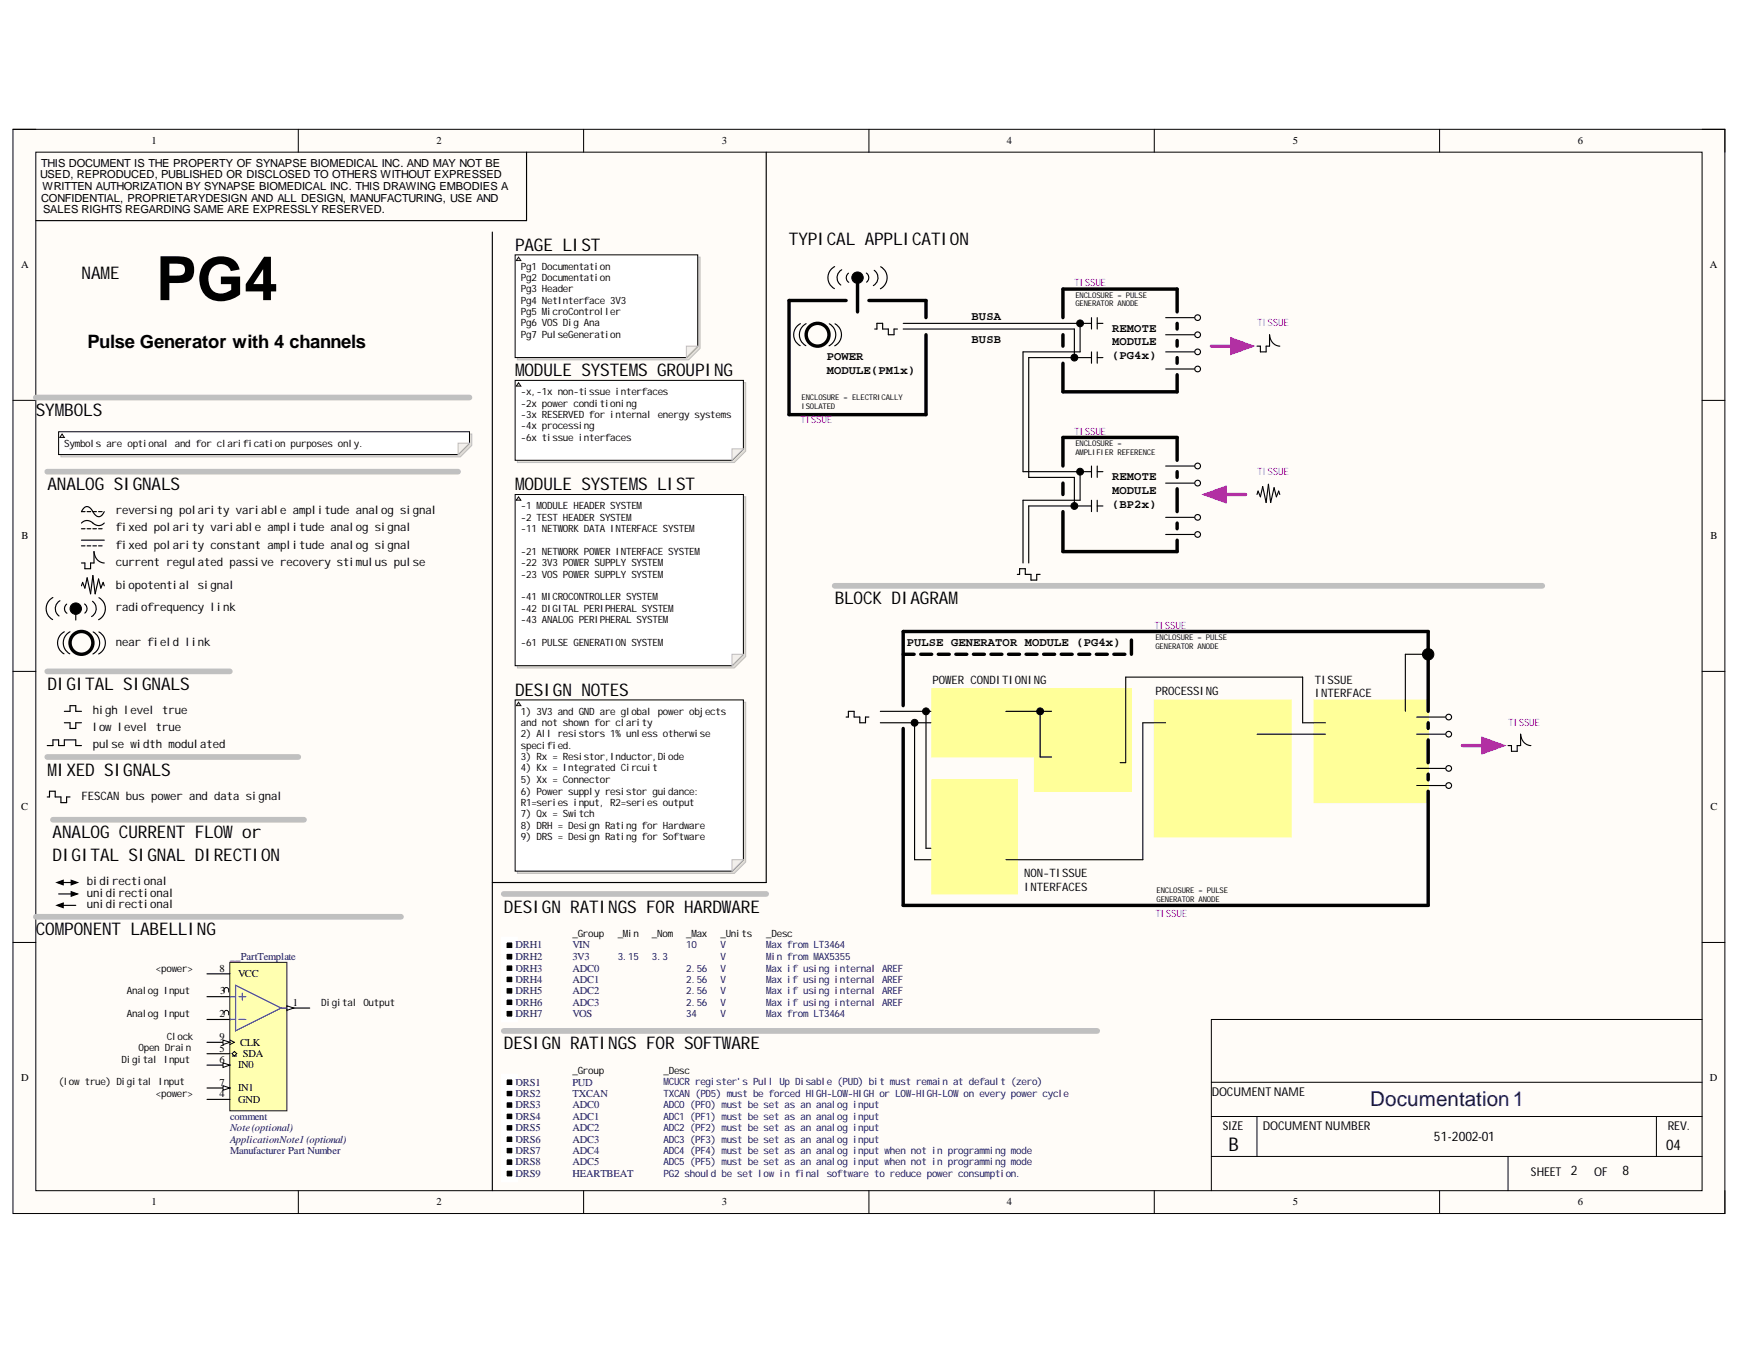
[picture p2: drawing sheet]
<svg xmlns="http://www.w3.org/2000/svg" width="279mm" height="216mm" viewBox="0 0 279 216" stroke-linecap="round" stroke-linejoin="round" font-family="sans-serif">
<path d="M2.1 20.8h274.9v174h-274.9z" fill-rule="evenodd" fill="#fffcf8"/>
<path d="M2.1 20.8h274.9v174h-274.9z" fill="none" stroke="#000" stroke-width=".16"/>
<path d="M5.8 24.4h267.5v166.7h-267.5z" fill-rule="evenodd" fill="#fffcf8"/>
<g fill="none" stroke="#000" stroke-width=".16">
<path d="M2.1 20.8h3.7M5.8 24.4h267.5v166.7h-267.5zM47.9 20.8v3.6M93.7 20.8v3.6M139.5 20.8v3.6M185.3 20.8v3.6M231.2 20.8v3.6M273.3 20.8h3.7v3.6M2.1 64.3h3.7M273.3 64.3h3.7M2.1 107.8h3.7M273.3 107.8h3.7"/>
<path d="M2.1 151.3h3.7M273.3 151.3h3.7M194.5 179.2h78.8M194.5 173.7h78.8M201.8 179.2v6.4M266 179.2v6.4M273.3 163.6h-78.8v27.5M47.9 191.1v3.7M93.7 191.1v3.7M139.5 191.1v3.7M185.3 191.1v3.7M194.5 185.6h78.8"/>
<path d="M231.2 191.1v3.7M242.2 185.6v5.5M277 191.1v3.7"/>
</g>
<path d="M84.6 24.4v11h-78.8" fill="none" stroke="#000" stroke-width=".18"/>
<path d="M36.9 154.5h9.2v23.8h-9.2z" fill-rule="evenodd" fill="#ffffb0"/>
<path d="M36.9 154.5h9.2v23.8h-9.2z" fill="none" stroke="#800000" stroke-width=".18"/>
<path d="M33.2 156.3h3.7M33.2 176.5h3.7M46.1 161.8h3.6" fill="none" stroke="#000" stroke-width=".18"/>
<path d="M46.1 161.4l1.1 .4-1.1 .4z" fill="#f8fcff"/>
<path d="M36 159.3v-.4a.37 .37 0 0 1 .4-.4 .37 .37 0 0 1 .3 .4v.4M36 162.9v-.4a.37 .37 0 0 1 .4-.3 .37 .37 0 0 1 .3 .3v.4M37.3 169.1l.3-.3 .4 .3-.4 .4zM37.3 169.5h.7M46.1 161.4l1.1 .4-1.1 .4z" fill="none" stroke="#000" stroke-width=".16"/>
<path d="M33.2 160h3.7M33.2 163.6h3.7M33.2 169.1h3.7M33.2 171h3.7" fill="none" stroke="#000" stroke-width=".18"/>
<path d="M36.9 160h.9M37.8 158.2l7.4 3.6-7.4 3.7zM38.4 160h1.1M38.9 159.4v1.1M36.9 163.6h.9M38.4 163.6h1.1M45.2 161.8h.9" fill="none" stroke="#00f" stroke-width=".18"/>
<path d="M35.8 170.6l1.1 .4-1.1 .3z" fill="#f8fcff"/>
<path d="M35.8 170.6l1.1 .4-1.1 .3z" fill="none" stroke="#000" stroke-width=".16"/>
<path d="M33.2 174.6h3.7" fill="none" stroke="#000" stroke-width=".18"/>
<path d="M35.8 174.3l1.1 .3-1.1 .4z" fill="#f8fcff"/>
<path d="M35.8 174.3l1.1 .3-1.1 .4z" fill="none" stroke="#000" stroke-width=".16"/>
<path d="M33.2 167.3h3.7" fill="none" stroke="#000" stroke-width=".18"/>
<path d="M35.8 166.9l1.1 .4-1.1 .4z" fill="#f8fcff"/>
<g fill="none" stroke="#000" stroke-width=".16">
<path d="M35.8 166.9l1.1 .4-1.1 .4zM36.9 166.9l.7 .4-.7 .4"/>
<circle cx="12.2" cy="97.7" r=".92"/>
<circle cx="146.9" cy="116" r=".55"/>
<circle cx="148.7" cy="114.2" r=".55"/>
</g>
<path d="M5.8 63.8h69.6M7.6 75.7h66M7.6 107.8h29.3M7.6 121.5h40.3M8.5 131.6h40.3M5.8 147.2h58.6M80.9 143.5h42.1" fill="none" stroke="#c0c0c0" stroke-width=".91"/>
<g fill="none" stroke="#000" stroke-width=".18">
<path d="M79.1 37.3v153.8M123 24.4v117.3h-43.9M8.5 95.9a2.01 2.01 0 0 0 0 3.6M9.6 96.4a1.45 1.45 0 0 0-.1 2.5M10.7 97a.9 .9 0 0 0 0 1.4M12.2 97.7v1.8M13.1 84a1.52 1.52 0 0 1 2.1 .2 1.18 1.18 0 0 0 1.5-.2M13.1 90.4h.5v.9h.9v-.9h.6v-1.9a1.78 1.78 0 0 0 1.6 1.9M13.1 84.9h.6M13.1 87.6h.6M13.1 86.7h3.6M13.1 94l.2-.5 .3 .9 .4-1.6 .5 2.5 .4-2.9 .4 2.9 .5-2.4 .4 1.5 .4-.9 .1 .5"/>
<path d="M13.6 97a.9 .9 0 0 1 0 1.4M13.7 82.1h-.6l.1-.1a.91 .91 0 0 1 .9-.6 .91 .91 0 0 1 .8 .7M14 84.9h.6M14 87.6h.6M14 82.1h.6M14.8 96.5a1.45 1.45 0 0 1-.1 2.5M14.9 82.1l.1 .1a.9 .9 0 0 0 .9 .7 .9 .9 0 0 0 .8-.8M14.9 84.9h.6M14.9 87.6h.6M14.9 82.1h.6M15.8 84.9h.6M15.8 87.6h.6"/>
<path d="M15.8 82.1h.6M15.9 95.9a2 2 0 0 1-.1 3.6M7.6 119.7h.9v-.9h.9v.9h.9v-.9h1.9v.9h.9M10.3 101.4a2 2 0 0 0 0 3.6M10.3 114.2h.9v-.9h1v.9h.9M10.3 116h.9v.9h1v-.9h.9M11.2 101.4a2 2 0 0 0 0 3.6M15 101.4a2.01 2.01 0 0 1-.1 3.6M15.9 101.4a2.01 2.01 0 0 1-.1 3.6M135.9 115.1h.3v-.9h.9v.9h1v.9h.9v-.9h.5M141.4 114.2h9.1M141.4 116h9.1"/>
<path d="M146.9 116v22h3.6M148.7 114.2v22h1.8M150.5 112.4h11v7.3h-11zM168.8 112.4h9.2v5.5h-9.2zM168.8 119.7h11.1v5.5h-11.1zM187.2 114.2h14.6v5.5h-14.6zM189 119.7v9.1M192.7 119.7v1.8M212.8 114.2h14.7v12.8h-14.7zM7.6 127.9h.3v-.9h1v.9h.9v.9h.9v-.9h.5M150.5 134.3h11v7.4h-11zM152.4 127h9.1v5.5h-9.1z"/>
<path d="M187.2 128.8h14.6v4.6h-14.6zM190.8 121.5h14.7v5.5h-14.7zM9.1 145.3l1-.3v.7zM9.1 141.7l1-.4v.7zM9.4 145.3h2.8M9.4 141.7h2.8M9.4 143.5h2.8M11.4 141.3l1 .4-1 .3zM11.4 143.1l1 .4-1 .4z"/>
</g>
<path d="M80.9 165.5h95.3" fill="none" stroke="#c0c0c0" stroke-width=".92"/>
<g fill="#000">
<path d="M9.1 145.3l1-.3v.7zM9.1 141.7l1-.4v.7zM11.4 141.3l1 .4-1 .3zM11.4 143.1l1 .4-1 .4z"/>
<path d="M80.9 150.8h1.8v1.9h-1.8z" fill-rule="evenodd"/>
<path d="M80.9 154.5h1.8v1.8h-1.8z" fill-rule="evenodd"/>
<path d="M80.9 156.3h1.8v1.9h-1.8z" fill-rule="evenodd"/>
<path d="M80.9 158.2h1.8v1.8h-1.8z" fill-rule="evenodd"/>
<path d="M80.9 160h1.8v1.8h-1.8z" fill-rule="evenodd"/>
<path d="M80.9 152.7h1.8v1.8h-1.8z" fill-rule="evenodd"/>
<path d="M80.9 161.8h1.8v1.8h-1.8z" fill-rule="evenodd"/>
<path d="M80.9 172.8h1.8v1.8h-1.8z" fill-rule="evenodd"/>
<path d="M80.9 174.6h1.8v1.9h-1.8z" fill-rule="evenodd"/>
<path d="M80.9 176.5h1.8v1.8h-1.8z" fill-rule="evenodd"/>
<path d="M80.9 178.3h1.8v1.8h-1.8z" fill-rule="evenodd"/>
<path d="M80.9 180.1h1.8v1.9h-1.8z" fill-rule="evenodd"/>
<path d="M80.9 182h1.8v1.8h-1.8z" fill-rule="evenodd"/>
<path d="M80.9 183.8h1.8v1.8h-1.8z" fill-rule="evenodd"/>
<path d="M80.9 185.6h1.8v1.9h-1.8z" fill-rule="evenodd"/>
<path d="M80.9 187.5h1.8v1.8h-1.8z" fill-rule="evenodd"/>
</g>
<g fill="#000">
<circle cx="12.2" cy="97.7" r=".92"/>
<circle cx="146.9" cy="116" r=".55"/>
<circle cx="148.7" cy="114.2" r=".55"/>
</g>
<g fill="none" stroke="#000" stroke-width=".55">
<path d="M145 105h1.8M145 116.9v28.4M147.8 105h1.8M150.7 105h1.7M153.5 105h1.7M156.3 105h1.8M159.1 105h1.8M161.9 105h1.8M164.8 105h1.7M167.6 105h1.7M170.4 105h1.8M173.2 105h1.8"/>
<path d="M176 105h1.8M178.9 105h1.7M181.7 102.7v2.3M229.3 101.4h-84.3v11.9"/>
<circle cx="13.1" cy="103.2" r="1.83"/>
</g>
<path d="M80.9 150.8h1.8v1.9h-1.8zM80.9 154.5h1.8v1.8h-1.8zM80.9 156.3h1.8v1.9h-1.8zM80.9 158.2h1.8v1.8h-1.8zM80.9 160h1.8v1.8h-1.8zM80.9 152.7h1.8v1.8h-1.8zM80.9 161.8h1.8v1.8h-1.8z" fill="none" stroke="#fff" stroke-width=".91"/>
<path d="M80.9 172.8h1.8v1.8h-1.8zM80.9 174.6h1.8v1.9h-1.8zM80.9 176.5h1.8v1.8h-1.8zM80.9 178.3h1.8v1.8h-1.8zM80.9 180.1h1.8v1.9h-1.8zM80.9 182h1.8v1.8h-1.8zM80.9 183.8h1.8v1.8h-1.8zM80.9 185.6h1.8v1.9h-1.8zM80.9 187.5h1.8v1.8h-1.8z" fill="none" stroke="#fff" stroke-width=".92"/>
<path d="M149.6 110.5h32.1v11h-32.1z" fill-rule="evenodd" fill="#ff9"/>
<path d="M149.6 110.5h32.1v11h-32.1z" fill="none" stroke="#ff9" stroke-width=".16"/>
<path d="M166.1 121.5h15.6v5.5h-15.6z" fill-rule="evenodd" fill="#ff9"/>
<path d="M166.1 121.5h15.6v5.5h-15.6z" fill="none" stroke="#ff9" stroke-width=".16"/>
<path d="M185.3 112.4h22v21.9h-22z" fill-rule="evenodd" fill="#ff9"/>
<path d="M185.3 112.4h22v21.9h-22z" fill="none" stroke="#ff9" stroke-width=".16"/>
<path d="M211 112.4h18.3v16.4h-18.3z" fill-rule="evenodd" fill="#ff9"/>
<path d="M211 112.4h18.3v16.4h-18.3z" fill="none" stroke="#ff9" stroke-width=".16"/>
<path d="M149.6 125.2h13.8v18.3h-13.8z" fill-rule="evenodd" fill="#ff9"/>
<path d="M149.6 125.2h13.8v18.3h-13.8z" fill="none" stroke="#ff9" stroke-width=".16"/>
<path d="M229.3 101.4v12.8M229.3 116v.9M229.3 118.8v3.6M229.3 124.3v.9M229.3 127v18.3h-84.3" fill="none" stroke="#000" stroke-width=".55"/>
<g fill="none" stroke="#000" stroke-width=".18">
<path d="M161.5 114.2h7.3M167 114.2v7.3h1.8M187.2 116h-3.7v22h-22M201.8 117.9h11M227.5 115.1h4.6M227.5 117.9h4.6M229.3 105h-3.6v9.2M242.2 119.7h.5v.9h.9v-.9h.6v-1.8a1.78 1.78 0 0 0 1.6 1.8M227.5 123.3h4.6M227.5 126.1h4.6"/>
<circle cx="232.6" cy="117.9" r=".46"/>
<circle cx="232.6" cy="115.1" r=".46"/>
<circle cx="232.6" cy="123.3" r=".46"/>
<circle cx="232.6" cy="126.1" r=".46"/>
</g>
<g fill="#000">
<circle cx="167" cy="114.2" r=".55"/>
<circle cx="229.3" cy="105" r=".92"/>
</g>
<g fill="none" stroke="#000" stroke-width=".16">
<circle cx="167" cy="114.2" r=".55"/>
<circle cx="229.3" cy="105" r=".92"/>
</g>
<path d="M134 94h113.6" fill="none" stroke="#c0c0c0" stroke-width=".92"/>
<path d="M234.8 119.7h5.5" fill="none" stroke="#f0f" stroke-width=".55"/>
<path d="M238.1 118.6l3 1.1-3 1.1z" fill="#f0f"/>
<path d="M194.5 55.6h5.5M238.1 118.6l3 1.1-3 1.1z" fill="none" stroke="#f0f" stroke-width=".55"/>
<g fill="none" stroke="#000" stroke-width=".18">
<path d="M134 42.8a2 2 0 0 0 0 3.5M135.2 43.3a1.45 1.45 0 0 0-.2 2.5M136.3 43.9a.89 .89 0 0 0 0 1.4M139.1 43.8a.89 .89 0 0 1 0 1.5M140.4 43.4a1.45 1.45 0 0 1-.2 2.4M141.4 42.8a2.01 2.01 0 0 1 0 3.6M187.2 51h4.6M187.2 53.7h4.6M187.2 56.5h4.6M187.2 59.2h4.6M201.8 55.6h.6v.9h.9v-.9h.6v-1.9a1.77 1.77 0 0 0 1.6 1.9M187.2 74.8h4.6"/>
<path d="M187.2 77.6h4.6M201.8 79.4l.2-.6 .4 1 .4-1.7 .5 2.6 .4-3 .3 3 .6-2.4 .4 1.5 .3-1 .2 .6M187.2 83h4.6M187.2 85.8h4.6M212.8 116h-3.6v-7.3h-28.4v13.7h-.9"/>
<circle cx="192.3" cy="59.2" r=".46"/>
<circle cx="192.3" cy="53.7" r=".46"/>
<circle cx="192.3" cy="51" r=".46"/>
<circle cx="192.3" cy="56.5" r=".46"/>
<circle cx="192.3" cy="74.8" r=".46"/>
<circle cx="192.3" cy="77.5" r=".46"/>
<circle cx="192.3" cy="83" r=".46"/>
<circle cx="192.3" cy="85.8" r=".46"/>
</g>
<g fill="none" stroke="#000" stroke-width=".55">
<path d="M135.9 48.2h-9.2v18.4h22v-12.9M137.7 44.6v5.5M139.5 48.2h9.2v2.8M170.7 58.3v4.6h18.3v-2.8M170.7 53.7v1.9M189 50.1v-3.7h-18.3v4.6M189 51.9v.9M189 54.7v.9M189 57.4v.9M170.7 77.5v1.9M189 73.9v-3.7h-18.3v4.6M189 75.7v.9"/>
<path d="M189 78.5v3.6M170.7 82.1v6.4h18.3v-1.8M189 84v.9"/>
</g>
<circle cx="137.7" cy="44.6" r=".92" fill="#000"/>
<circle cx="137.7" cy="44.6" r=".92" fill="none" stroke="#000" stroke-width=".16"/>
<path d="M197.8 54.5l3 1.1-3 1.1z" fill="#f0f"/>
<path d="M197.8 54.5l3 1.1-3 1.1zM194.5 79.4h5.5" fill="none" stroke="#f0f" stroke-width=".55"/>
<path d="M193.7 79.4l3-1.1v2.2z" fill="#f0f"/>
<path d="M193.7 79.4l3-1.1v2.2z" fill="none" stroke="#f0f" stroke-width=".55"/>
<circle cx="131.3" cy="53.7" r="1.83" fill="none" stroke="#000" stroke-width=".55"/>
<g fill="none" stroke="#000" stroke-width=".18">
<path d="M128.5 52a2 2 0 0 0 0 3.5M129.4 52a2 2 0 0 0 0 3.5M133.2 52a2 2 0 0 1-.1 3.5M134.1 52a2 2 0 0 1-.1 3.5M140.4 52.8h.4v-.9h.9v.9h.9v.9h1v-.9h.5M145 52.8h27.5v4.6M145 51.9h30.3M173.4 51.9v4.6h-9.1v19.2h11M175.3 57.4h-10.1v19.2h7.3v4.6M175.3 51v1.8M175.3 56.5v1.8M176.2 51.9h.9"/>
<path d="M176.2 57.4h.9M176.2 51v1.8M176.2 56.5v1.8M173.4 75.7v4.6h-9.1v10.1M175.3 74.8v1.8M176.2 75.7h.9M176.2 74.8v1.8M163.4 92.2h.3v-.9h.9v.9h1v.9h.9v-.9h.5M175.3 81.2h-10.1v9.2M175.3 80.3v1.8M176.2 81.2h.9M176.2 80.3v1.8"/>
</g>
<g fill="#000">
<circle cx="172.5" cy="57.4" r=".55"/>
<circle cx="173.4" cy="51.9" r=".55"/>
<circle cx="173.4" cy="75.7" r=".55"/>
<circle cx="172.5" cy="81.2" r=".55"/>
</g>
<g fill="none" stroke="#000" stroke-width=".16">
<circle cx="172.5" cy="57.4" r=".55"/>
<circle cx="173.4" cy="51.9" r=".55"/>
<circle cx="173.4" cy="75.7" r=".55"/>
<circle cx="172.5" cy="81.2" r=".55"/>
</g>
<path d="M9.8 69.7h66v1.8l-1.9 1.8h-64.1z" fill-rule="evenodd" fill="#e0ddda"/>
<path d="M9.8 69.7h66v1.8l-1.9 1.8h-64.1z" fill="none" stroke="#bfbdba" stroke-width=".16"/>
<path d="M9.4 69.3h66v1.8l-1.8 1.9h-64.2z" fill-rule="evenodd" fill="#fff"/>
<path d="M9.4 69.3h66v1.8l-1.8 1.9h-64.2z" fill="none" stroke="#000" stroke-width=".16"/>
<path d="M73.6 71.1h1.8l-1.8 1.9z" fill="#f2f0ed"/>
<path d="M73.6 71.1h1.8l-1.8 1.9z" fill="none" stroke="#bfbdba" stroke-width=".16"/>
<path d="M10 69.7l.3 .5h-.7z" fill="#fcc"/>
<path d="M10 69.7l.3 .5h-.7z" fill="none" stroke="#300" stroke-width=".16"/>
<path d="M83.1 41.3h29.3v14.6l-1.8 1.9h-27.5z" fill-rule="evenodd" fill="#e0ddda"/>
<path d="M83.1 41.3h29.3v14.6l-1.8 1.9h-27.5z" fill="none" stroke="#bfbdba" stroke-width=".16"/>
<path d="M82.7 40.9h29.3v14.7l-1.8 1.8h-27.5z" fill-rule="evenodd" fill="#fff"/>
<path d="M82.7 40.9h29.3v14.7l-1.8 1.8h-27.5z" fill="none" stroke="#000" stroke-width=".16"/>
<path d="M110.2 55.6h1.8l-1.8 1.8z" fill="#f2f0ed"/>
<path d="M110.2 55.6h1.8l-1.8 1.8z" fill="none" stroke="#bfbdba" stroke-width=".16"/>
<path d="M83.3 41.3l.3 .5h-.7z" fill="#fcc"/>
<path d="M83.3 41.3l.3 .5h-.7z" fill="none" stroke="#300" stroke-width=".16"/>
<path d="M83.1 79.7h36.6v25.7l-1.8 1.8h-34.8z" fill-rule="evenodd" fill="#e0ddda"/>
<path d="M83.1 79.7h36.6v25.7l-1.8 1.8h-34.8z" fill="none" stroke="#bfbdba" stroke-width=".16"/>
<path d="M82.7 79.4h36.7v25.6l-1.9 1.9h-34.8z" fill-rule="evenodd" fill="#fff"/>
<path d="M82.7 79.4h36.7v25.6l-1.9 1.9h-34.8z" fill="none" stroke="#000" stroke-width=".16"/>
<path d="M117.5 105h1.9l-1.9 1.9z" fill="#f2f0ed"/>
<path d="M117.5 105h1.9l-1.9 1.9z" fill="none" stroke="#bfbdba" stroke-width=".16"/>
<path d="M83.3 79.7l.3 .6h-.7z" fill="#fcc"/>
<path d="M83.3 79.7l.3 .6h-.7z" fill="none" stroke="#300" stroke-width=".16"/>
<path d="M83.1 61.4h36.6v11l-1.8 1.9h-34.8z" fill-rule="evenodd" fill="#e0ddda"/>
<path d="M83.1 61.4h36.6v11l-1.8 1.9h-34.8z" fill="none" stroke="#bfbdba" stroke-width=".16"/>
<path d="M82.7 61.1h36.7v11l-1.9 1.8h-34.8z" fill-rule="evenodd" fill="#fff"/>
<path d="M82.7 61.1h36.7v11l-1.9 1.8h-34.8z" fill="none" stroke="#000" stroke-width=".16"/>
<path d="M117.5 72.1h1.9l-1.9 1.8z" fill="#f2f0ed"/>
<path d="M117.5 72.1h1.9l-1.9 1.8z" fill="none" stroke="#bfbdba" stroke-width=".16"/>
<path d="M83.3 61.4l.3 .6h-.7z" fill="#fcc"/>
<path d="M83.3 61.4l.3 .6h-.7z" fill="none" stroke="#300" stroke-width=".16"/>
<path d="M83.1 112.7h36.6v25.7l-1.8 1.8h-34.8z" fill-rule="evenodd" fill="#e0ddda"/>
<path d="M83.1 112.7h36.6v25.7l-1.8 1.8h-34.8z" fill="none" stroke="#bfbdba" stroke-width=".16"/>
<path d="M82.7 112.4h36.7v25.6l-1.9 1.8h-34.8z" fill-rule="evenodd" fill="#fff"/>
<path d="M82.7 112.4h36.7v25.6l-1.9 1.8h-34.8z" fill="none" stroke="#000" stroke-width=".16"/>
<path d="M117.5 138h1.9l-1.9 1.8z" fill="#f2f0ed"/>
<path d="M117.5 138h1.9l-1.9 1.8z" fill="none" stroke="#bfbdba" stroke-width=".16"/>
<path d="M83.3 112.7l.3 .6h-.7z" fill="#fcc"/>
<path d="M83.3 112.7l.3 .6h-.7z" fill="none" stroke="#300" stroke-width=".16"/>
<text font-size="9.8" x="25" y="48.2">PG4</text>
<text font-size="3.3" fill="#000080" x="220" y="177.6">Documentation1</text>
<g font-size="3">
<text x="14" y="55.9">Pulse Generator with 4 channels</text>
<text x="197.3" y="184.8">B</text>
</g>
<g font-size="2.8">
<text x="82.7" y="40.2">PAGE LIST</text>
<text x="126.7" y="39.3">TYPICAL APPLICATION</text>
<text x="13.1" y="44.8">NAME</text>
<text x="82.7" y="60.4">MODULE SYSTEMS GROUPING</text>
<text x="5.8" y="66.8">SYMBOLS</text>
<text x="7.6" y="78.7">ANALOG SIGNALS</text>
<text x="82.7" y="78.7">MODULE SYSTEMS LIST</text>
<text x="134" y="97">BLOCK DIAGRAM</text>
<text x="7.6" y="110.7">DIGITAL SIGNALS</text>
<text x="82.7" y="111.7">DESIGN NOTES</text>
<text x="7.6" y="124.5">MIXED SIGNALS</text>
<text x="8.5" y="134.6">ANALOG CURRENT FLOW or</text>
<text x="8.5" y="138.2">DIGITAL SIGNAL DIRECTION</text>
<text x="80.9" y="146.5">DESIGN RATINGS FOR HARDWARE</text>
<text x="5.8" y="150.1">COMPONENT LABELLING</text>
<text x="80.9" y="168.5">DESIGN RATINGS FOR SOFTWARE</text>
</g>
<text font-size="2.4" x="267.6" y="184.6">04</text>
<g font-size="2.1">
<text x="230.3" y="183.2">51-2002-01</text>
<text x="252.2" y="188.7">2</text>
<text x="260.5" y="188.7">8</text>
</g>
<g font-size="1.9">
<text x="156" y="51.4">BUSA</text>
<text x="178.6" y="53.3">REMOTE</text>
<text x="132.8" y="57.8">POWER</text>
<text x="156" y="55">BUSB</text>
<text x="178.6" y="55.4">MODULE</text>
<text x="178.6" y="57.6">(PG4x)</text>
<text x="132.8" y="60">MODULE(PM1x)</text>
<text x="178.6" y="77.1">REMOTE</text>
<text x="18.6" y="82.6">reversing polarity variable amplitude analog signal</text>
<text x="178.6" y="79.3">MODULE</text>
<text x="178.6" y="81.5">(BP2x)</text>
<text x="18.6" y="85.3">fixed polarity variable amplitude analog signal</text>
<text x="18.6" y="88.1">fixed polarity constant amplitude analog signal</text>
<text x="18.6" y="90.8">current regulated passive recovery stimulus pulse</text>
<text x="18.6" y="94.5">biopotential signal</text>
<text x="18.6" y="98.1">radiofrequency link</text>
<text x="18.6" y="103.6">near field link</text>
<text x="145.6" y="103.6">PULSE GENERATOR MODULE (PG4x)</text>
<text x="149.8" y="109.7">POWER CONDITIONING</text>
<text x="185.5" y="111.5">PROCESSING</text>
<text x="211.2" y="109.7">TISSUE</text>
<text x="211.2" y="111.9">INTERFACE</text>
<text x="14.9" y="114.6">high level true</text>
<text x="14.9" y="117.4">low level true</text>
<text x="213" y="118.3">GENERATION</text>
<text x="14.9" y="120.1">pulse width modulated</text>
<text x="13.1" y="128.4">FESCAN bus power and data signal</text>
<text x="14" y="142.1">bidirectional</text>
<text x="14" y="144">unidirectional</text>
<text x="164.5" y="140.8">NON-TISSUE</text>
<text x="164.5" y="143">INTERFACES</text>
<text x="14" y="145.8">unidirectional</text>
<text x="194.6" y="175.9">DOCUMENT NAME</text>
<text x="196.4" y="181.4">SIZE</text>
<text x="202.8" y="181.4">DOCUMENT NUMBER</text>
<text x="267.8" y="181.4">REV.</text>
<text x="245.8" y="188.8">SHEET</text>
<text x="256" y="188.8">OF</text>
</g>
<g font-size="1.8">
<text x="6.4" y="28.7">USED, REPRODUCED, PUBLISHED OR DISCLOSED TO OTHERS WITHOUT EXPRESSED</text>
<text x="6.6" y="26.9">THIS DOCUMENT IS THE PROPERTY OF SYNAPSE BIOMEDICAL INC. AND MAY NOT BE</text>
<text x="6.6" y="32.4">CONFIDENTIAL, PROPRIETARYDESIGN AND ALL DESIGN, MANUFACTURING, USE AND</text>
<text x="6.8" y="30.5">WRITTEN AUTHORIZATION BY SYNAPSE BIOMEDICAL INC. THIS DRAWING EMBODIES A</text>
<text x="6.9" y="34.1">SALES RIGHTS REGARDING SAME ARE EXPRESSLY RESERVED.</text>
</g>
<g font-size="1.7">
<text x="24.4" y="23.2">1</text>
<text x="70.1" y="23.2">2</text>
<text x="115.9" y="23.2">3</text>
<text x="161.7" y="23.2">4</text>
<text x="207.6" y="23.2">5</text>
<text x="253.3" y="23.2">6</text>
<text x="3.4" y="43">A</text>
<text x="274.6" y="43">A</text>
<text x="3.5" y="86.6">B</text>
<text x="274.7" y="86.6">B</text>
<text x="3.4" y="130.1">C</text>
<text x="274.7" y="130.1">C</text>
<text x="35.3" y="156">8</text>
<text x="35.3" y="159.6">3</text>
<text x="38.2" y="156.9">VCC</text>
<text x="47" y="161.4">1</text>
<text x="35.3" y="163.3">2</text>
<text x="35.3" y="166.9">9</text>
<text x="38.6" y="167.9">CLK</text>
<text x="3.4" y="173.5">D</text>
<text x="35.3" y="168.8">5</text>
<text x="35.3" y="170.6">6</text>
<text x="38.2" y="171.5">IN0</text>
<text x="39" y="169.6">SDA</text>
<text x="274.6" y="173.5">D</text>
<text x="35.3" y="176.1">4</text>
<text x="35.3" y="174.3">7</text>
<text x="38.2" y="177">GND</text>
<text x="38.2" y="175.1">IN1</text>
<text x="24.4" y="193.5">1</text>
<text x="70.1" y="193.5">2</text>
<text x="115.9" y="193.5">3</text>
<text x="161.7" y="193.5">4</text>
<text x="207.6" y="193.5">5</text>
<text x="253.3" y="193.5">6</text>
</g>
<g font-size="1.7" fill="#000080">
<text x="37" y="154.1">__PartTemplate</text>
<text x="82.8" y="152.2">DRH1</text>
<text x="82.8" y="156">DRH3</text>
<text x="82.8" y="154.1">DRH2</text>
<text x="91.9" y="152.2">VIN</text>
<text x="91.9" y="156">ADC0</text>
<text x="91.9" y="154.1">3V3</text>
<text x="82.8" y="157.7">DRH4</text>
<text x="82.8" y="159.6">DRH5</text>
<text x="82.8" y="161.4">DRH6</text>
<text x="91.9" y="157.7">ADC1</text>
<text x="91.9" y="159.6">ADC2</text>
<text x="91.9" y="161.4">ADC3</text>
<text x="82.8" y="163.3">DRH7</text>
<text x="91.9" y="163.3">VOS</text>
<text x="37" y="179.8">comment</text>
<text x="82.8" y="174.3">DRS1</text>
<text x="82.8" y="176.1">DRS2</text>
<text x="82.8" y="177.9">DRS3</text>
<text x="82.8" y="179.8">DRS4</text>
<text x="91.9" y="174.3">PUD</text>
<text x="91.9" y="176.1">TXCAN</text>
<text x="91.9" y="177.9">ADC0</text>
<text x="91.9" y="179.8">ADC1</text>
<text x="37" y="181.6">Note(optional)</text>
<text x="37" y="183.4">ApplicationNote1 (optional)</text>
<text x="37" y="185.3">Manufacturer Part Number</text>
<text x="82.8" y="181.6">DRS5</text>
<text x="82.8" y="183.4">DRS6</text>
<text x="82.8" y="185.3">DRS7</text>
<text x="91.9" y="181.6">ADC2</text>
<text x="91.9" y="183.4">ADC3</text>
<text x="91.9" y="185.3">ADC4</text>
<text x="82.8" y="187.1">DRS8</text>
<text x="82.8" y="188.9">DRS9</text>
<text x="91.9" y="187.1">ADC5</text>
<text x="91.9" y="188.9">HEARTBEAT</text>
</g>
<g font-size="1.6">
<text x="83.6" y="43.3">Pg1 Documentation</text>
<text x="83.6" y="45.1">Pg2 Documentation</text>
<text x="83.6" y="46.9">Pg3 Header</text>
<text x="83.6" y="48.8">Pg4 NetInterface 3V3</text>
<text x="83.6" y="50.6">Pg5 MicroController</text>
<text x="83.6" y="52.4">Pg6 VOS Dig Ana</text>
<text x="83.6" y="54.3">Pg7 PulseGeneration</text>
<text x="83.6" y="63.4">-x,-1x non-tissue interfaces</text>
<text x="83.6" y="65.3">-2x power conditioning</text>
<text x="10.3" y="71.7">Symbols are optional and for clarification purposes only.</text>
<text x="83.6" y="67.1">-3x RESERVED for internal energy systems</text>
<text x="83.6" y="68.9">-4x processing</text>
<text x="83.6" y="70.7">-6x tissue interfaces</text>
<text x="83.6" y="81.7">-1 MODULE HEADER SYSTEM</text>
<text x="83.6" y="83.6">-2 TEST HEADER SYSTEM</text>
<text x="83.6" y="85.4">-11 NETWORK DATA INTERFACE SYSTEM</text>
<text x="83.6" y="89.1">-21 NETWORK POWER INTERFACE SYSTEM</text>
<text x="83.6" y="90.9">-22</text>
<text x="83.6" y="92.7">-23 VOS POWER SUPPLY SYSTEM</text>
<text x="87" y="90.9">3V3 POWER SUPPLY SYSTEM</text>
<text x="83.6" y="96.4">-41 MICROCONTROLLER SYSTEM</text>
<text x="83.6" y="98.2">-42 DIGITAL PERIPHERAL SYSTEM</text>
<text x="83.6" y="100.1">-43 ANALOG PERIPHERAL SYSTEM</text>
<text x="83.6" y="103.7">-61 PULSE GENERATION SYSTEM</text>
<text x="83.6" y="114.7">1) 3V3 and GND are global power objects</text>
<text x="83.6" y="116.6">and not shown for clarity</text>
<text x="83.6" y="118.3">2) All resistors 1% unless otherwise</text>
<text x="83.6" y="120.2">specified.</text>
<text x="83.6" y="122.1">3) Rx = Resistor,Inductor,Diode</text>
<text x="83.6" y="123.8">4) Kx = Integrated Circuit</text>
<text x="83.6" y="125.7">5) Xx = Connector</text>
<text x="83.6" y="127.6">6) Power supply resistor guidance:</text>
<text x="83.6" y="129.3">R1=series input, R2=series output</text>
<text x="83.6" y="131.2">7) Qx = Switch</text>
<text x="83.6" y="133">8) DRH = Design Rating for Hardware</text>
<text x="83.6" y="134.8">9) DRS = Design Rating for Software</text>
<text x="25" y="156">&lt;power&gt;</text>
<text x="91.9" y="150.5">_Group</text>
<text x="99.2" y="150.5">_Min</text>
<text x="104.7" y="150.5">_Nom</text>
<text x="110.2" y="150.5">_Max</text>
<text x="115.7" y="150.5">_Units</text>
<text x="123" y="150.5">_Desc</text>
<text x="20.4" y="159.6">Analog Input</text>
<text x="51.6" y="161.4">Digital Output</text>
<text x="20.4" y="163.2">Analog Input</text>
<text x="26.8" y="166.9">Clock</text>
<text x="19.5" y="170.6">Digital Input</text>
<text x="22.2" y="168.7">Open Drain</text>
<text x="91.9" y="172.4">_Group</text>
<text x="106.5" y="172.4">_Desc</text>
<text x="9.4" y="174.2">(low true) Digital Input</text>
<text x="25" y="176.1">&lt;power&gt;</text>
</g>
<g font-size="1.6" fill="#f0f">
<text x="172.5" y="46">TISSUE</text>
<text x="201.8" y="52.4">TISSUE</text>
<text x="128.5" y="68">TISSUE</text>
<text x="172.5" y="69.8">TISSUE</text>
<text x="201.8" y="76.2">TISSUE</text>
<text x="185.4" y="101">TISSUE</text>
<text x="242.2" y="116.6">TISSUE</text>
<text x="185.5" y="147.2">TISSUE</text>
</g>
<g font-size="1.6" fill="#000080">
<text x="99.2" y="154.1">3.15</text>
<text x="104.7" y="154.1">3.3</text>
<text x="110.2" y="152.2">10</text>
<text x="110.2" y="156">2.56</text>
<text x="115.7" y="152.2">V</text>
<text x="115.7" y="156">V</text>
<text x="115.7" y="154.1">V</text>
<text x="123" y="152.2">Max from LT3464</text>
<text x="123" y="156">Max if using internal AREF</text>
<text x="123" y="154.1">Min from MAX5355</text>
<text x="110.2" y="157.7">2.56</text>
<text x="110.2" y="159.6">2.56</text>
<text x="110.2" y="161.4">2.56</text>
<text x="115.7" y="157.7">V</text>
<text x="115.7" y="159.6">V</text>
<text x="115.7" y="161.4">V</text>
<text x="123" y="157.7">Max if using internal AREF</text>
<text x="123" y="159.6">Max if using internal AREF</text>
<text x="123" y="161.4">Max if using internal AREF</text>
<text x="110.2" y="163.2">34</text>
<text x="115.7" y="163.2">V</text>
<text x="123" y="163.2">Max from LT3464</text>
<text x="106.5" y="174.2">MCUCR register's Pull Up Disable (PUD) bit must remain at default (zero)</text>
<text x="106.5" y="176.1">TXCAN (PD5) must be forced HIGH-LOW-HIGH or LOW-HIGH-LOW on every power cycle</text>
<text x="106.5" y="177.9">ADC0 (PF0) must be set as an analog input</text>
<text x="106.5" y="179.7">ADC1 (PF1) must be set as an analog input</text>
<text x="106.5" y="181.6">ADC2 (PF2) must be set as an analog input</text>
<text x="106.5" y="183.4">ADC3 (PF3) must be set as an analog input</text>
<text x="106.5" y="185.2">ADC4 (PF4) must be set as an analog input when not in programming mode</text>
<text x="106.5" y="187.1">ADC5 (PF5) must be set as an analog input when not in programming mode</text>
<text x="106.5" y="188.9">PG2 should be set low in final software to reduce power consumption.</text>
</g>
<g font-size="1.3">
<text x="172.7" y="47.8">ENCLOSURE = PULSE</text>
<text x="172.7" y="49.2">GENERATOR ANODE</text>
<text x="128.7" y="64.2">ENCLOSURE = ELECTRICALLY</text>
<text x="128.7" y="65.7">ISOLATED</text>
<text x="172.7" y="71.6">ENCLOSURE =</text>
<text x="172.7" y="73">AMPLIFIER REFERENCE</text>
<text x="185.5" y="102.7">ENCLOSURE = PULSE</text>
<text x="185.5" y="104.1">GENERATOR ANODE</text>
<text x="185.7" y="143.4">ENCLOSURE = PULSE</text>
<text x="185.7" y="144.8">GENERATOR ANODE</text>
</g>
</svg>
